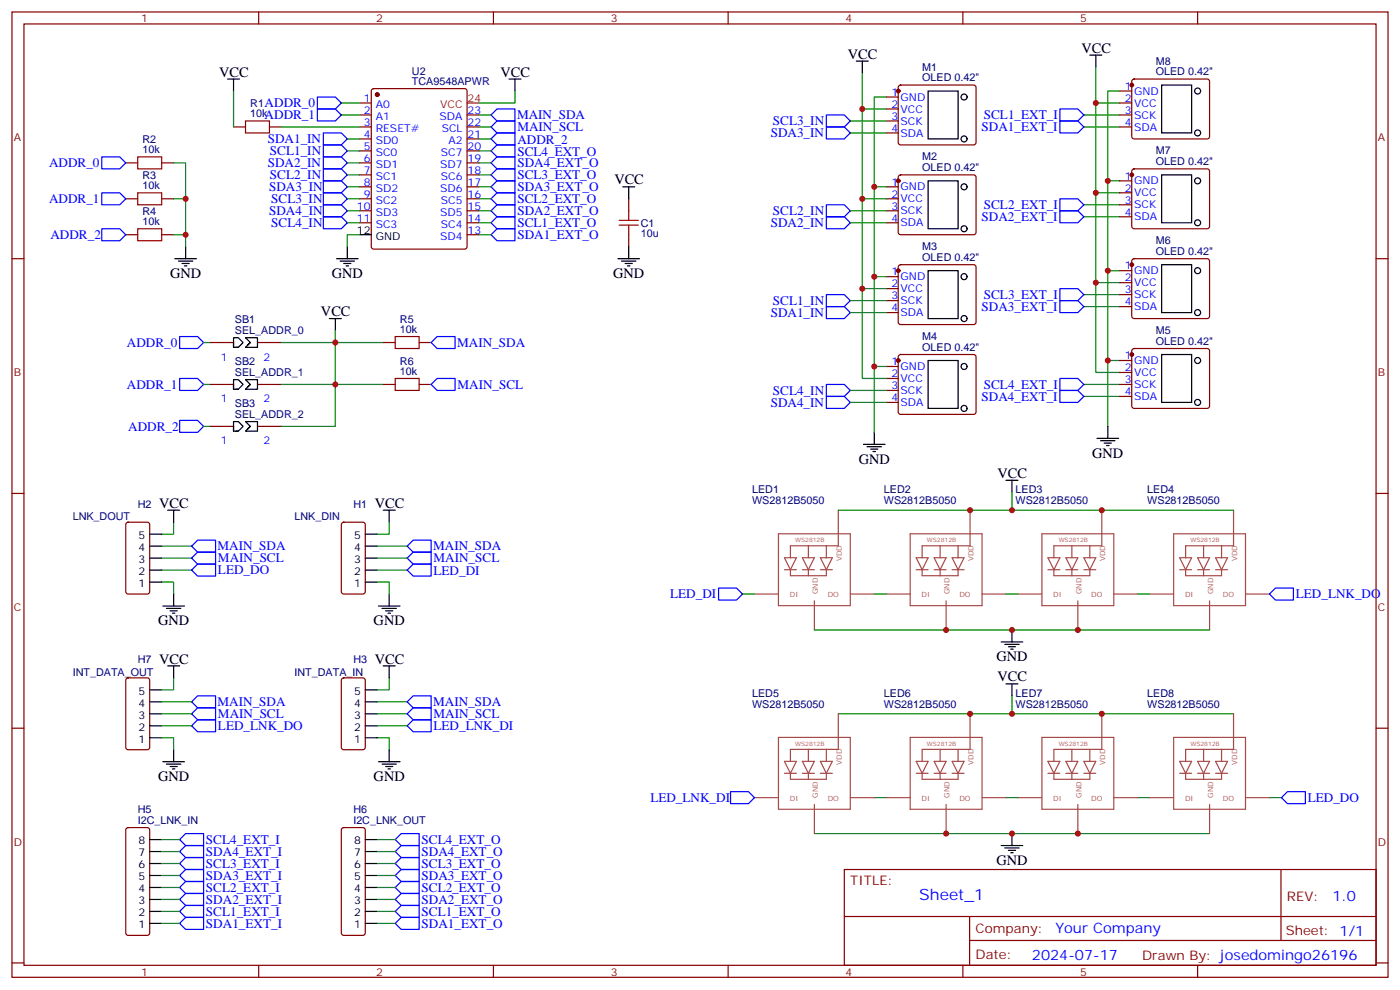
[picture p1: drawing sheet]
<svg xmlns="http://www.w3.org/2000/svg" width="412mm" height="292mm" viewBox="0 0 412 292" stroke-linecap="round" stroke-linejoin="round" font-family="sans-serif">
<g fill="none" stroke="#870000" stroke-width=".35">
<path d="M3.5 3.5h405.4v284.4h-405.4zM7.1 7.1h398.2v277.2h-398.2zM76.2 3.5v3.6M145.3 3.5v3.6M214.5 3.5v3.6M283.6 3.5v3.6M352.8 3.5v3.6M68.8 37.4h3.5M79.4 37.4h3.5M105.8 30.3h3.6M105.8 33.9h3.6M105.8 37.4h3.6"/>
<path d="M109.6 26.3l.5-.2h26.8l.6 .4 .1 46.2-.5 .6-27 .1-.7-.5v-46.1zM137.6 33.9h3.5M137.6 37.4h3.5M261.1 28.6h3.5M261.1 32.1h3.5M261.1 35.6h3.5M261.1 39.2h3.5M264.8 25.3l.5-.3h21.5l.5 .3 .2 .5v16.2l-.2 .5-.5 .2h-21.5l-.5-.2-.2-.5v-16.2zM329.8 30.3h3.6M329.8 33.9h3.6M329.8 37.4h3.6M329.8 26.8h3.6"/>
<path d="M333.6 23.5l.5-.2h21.5l.5 .2 .2 .5v16.2l-.2 .5-.5 .2h-21.5l-.5-.2-.2-.5v-16.2zM37 58.6h3.6M37 48h3.6M47.6 58.6h3.6M47.6 48h3.6M105.8 55h3.6M105.8 58.6h3.6M105.8 40.9h3.6M105.8 44.4h3.6M105.8 48h3.6M105.8 51.5h3.6M137.6 55h3.5"/>
<path d="M137.6 58.6h3.5M137.6 40.9h3.5M137.6 44.4h3.5M137.6 48h3.5M137.6 51.5h3.5M185.2 58.6v3.5M261.1 55h3.5M261.1 58.6h3.5M264.8 51.7l.5-.2h21.5l.5 .2 .2 .5v16.2l-.2 .5-.5 .2h-21.5l-.5-.2-.2-.5v-16.2zM329.8 53.3h3.6M329.8 56.8h3.6M333.6 49.9l.5-.2h21.5l.5 .2 .2 .5v16.3l-.2 .5-.5 .2h-21.5l-.5-.3-.2-.4v-16.3z"/>
<path d="M3.5 76.2h3.6M37 69.1h3.6M47.6 69.1h3.6M105.8 62.1h3.6M105.8 65.6h3.6M137.6 62.1h3.5M137.6 65.6h3.5M137.6 69.1h3.5M185.2 69.1v3.6M261.1 62.1h3.5M261.1 65.6h3.5M264.8 78.2l.5-.2h21.5l.5 .2 .2 .5v16.2l-.2 .5-.5 .2h-21.5l-.5-.2-.2-.5v-16.2z"/>
<path d="M329.8 79.7h3.6M329.8 60.3h3.6M329.8 63.9h3.6M333.6 76.4l.5-.2h21.5l.5 .2 .2 .5v16.2l-.2 .5-.5 .2h-21.5l-.5-.2-.2-.5v-16.2zM405.3 76.2h3.6M261.1 81.5h3.5M261.1 85h3.5M261.1 88.5h3.5M261.1 92.1h3.5M329.8 83.3h3.6M329.8 86.8h3.6M329.8 90.3h3.6"/>
<path d="M61.7 100.9h7.1M61.7 113.2h7.1M75.8 100.9h7.1M75.8 113.2h7.1M112.9 100.9h3.5M112.9 113.2h3.5M123.5 100.9h3.5M123.5 113.2h3.5M261.1 107.9h3.5M261.1 111.5h3.5M261.1 115h3.5M261.1 118.5h3.5"/>
<path d="M264.8 104.6l.5-.2h21.5l.5 .2 .2 .5v16.3l-.2 .5-.5 .2h-21.5l-.5-.3-.2-.4v-16.3zM329.8 113.2h3.6M329.8 106.2h3.6M329.8 109.7h3.6M329.8 116.8h3.6M333.6 102.9l.5-.2h21.5l.5 .2 .2 .5v16.2l-.2 .5-.5 .2h-21.5l-.5-.2-.2-.5v-16.2zM61.7 125.6h7.1M75.8 125.6h7.1M3.5 145.3h3.6M37.3 154l.4-.2h5.7l.6 .4 .1 20.1-.5 .6-5.9 .1-.6-.5-.1-20zM100.8 154l.4-.2h5.7l.6 .4 .1 20.1-.5 .6-5.9 .1-.6-.5-.1-20zM405.3 145.3h3.6"/>
<path d="M37.3 199.9l.4-.2h5.7l.6 .4 .1 20-.5 .7h-5.9l-.6-.4-.1-20zM100.8 199.9l.4-.2h5.7l.6 .4 .1 20-.5 .7h-5.9l-.6-.4-.1-20zM3.5 214.5h3.6M405.3 214.5h3.6M37.3 244l.4-.2h5.7l.5 .2 .2 .5v30.3l-.2 .5-.5 .2h-5.7l-.5-.2-.2-.5v-30.3zM100.8 244l.4-.2h5.7l.5 .2 .2 .5v30.3l-.2 .5-.5 .2h-5.7l-.5-.2-.2-.5v-30.3zM248.7 256.1h156.6v28.2h-156.6zM377.3 256.1v20.9M248.7 270h156.5M285.6 277h119.6M285.6 270v14.1M3.5 283.6h3.6"/>
<path d="M76.2 284.3v3.6M145.3 284.3v3.6M214.5 284.3v3.6M283.6 284.3v3.6M352.8 284.3v3.6M405.3 283.6h3.6"/>
</g>
<g fill="#870000" stroke="#870000" stroke-width=".35">
<circle cx="264.6" cy="26.8" r=".53"/>
<circle cx="264.6" cy="53.3" r=".53"/>
<circle cx="264.6" cy="79.7" r=".53"/>
<circle cx="264.6" cy="106.2" r=".53"/>
<circle cx="111.1" cy="27.9" r=".53"/>
<circle cx="333.4" cy="104.4" r=".53"/>
<circle cx="333.4" cy="78" r=".53"/>
<circle cx="333.4" cy="51.5" r=".53"/>
<circle cx="333.4" cy="25" r=".53"/>
</g>
<g fill="none" stroke="#000" stroke-width=".35">
<path d="M252.2 18h3.6M254 18v3.5M321 16.2h3.6M322.8 16.2v3.6M67 23.3h3.6M68.8 23.3v3.5M149.9 23.3h3.6M151.7 23.3v3.5M273.4 26.8h8.8v14.1h-8.8zM342.2 25h8.8v14.2h-8.8zM183.4 55h3.6M185.2 55v3.6"/>
<path d="M273.4 53.3h8.8v14.1h-8.8zM342.2 51.5h8.8v14.1h-8.8zM51.5 76.2h6.4M52.6 76.9h4.2M53.6 77.6h2.1M54.3 78.3h.7M54.7 72.7v3.5M99.1 76.2h6.4M100.2 76.9h4.2M101.2 77.6h2.2M102 78.3h.7M102.3 72.7v3.5"/>
<path d="M105.8 69.1h3.6M182 76.2h6.4M183.1 76.9h4.2M184.1 77.6h2.2M184.9 78.3h.7M185.2 72.7v3.5M273.4 79.7h8.8v14.1h-8.8zM342.2 78h8.8v14.1h-8.8zM97 93.8h3.5M98.8 93.8v3.6M68.8 102.3v-2.8h1.4l1.4 1.4-1.4 1.4h-.7M68.8 100.9v1.4h1.4"/>
<path d="M68.8 114.7v-2.9h1.4l1.4 1.4-1.4 1.5h-.7M68.8 113.2v1.5h1.4M73.7 100.9l-1.4 1.4h3.5v-2.8h-3.5l1.4 1.4-.7 .7M73.7 113.2l-1.4 1.5h3.5v-2.9h-3.5l1.4 1.4-.7 .7M273.4 106.2h8.8v14.1h-8.8zM342.2 104.4h8.8v14.1h-8.8zM68.8 127v-2.8h1.4l1.4 1.4-1.4 1.4h-.7M68.8 125.6v1.4h1.4M73.7 125.6l-1.4 1.4h3.5v-2.8h-3.5l1.4 1.4-.7 .7M254.4 130.9h6.3M255.4 131.6h4.2M256.5 132.3h2.1"/>
<path d="M257.2 133h.7M257.5 127.4v3.5M323.1 129.1h6.4M324.2 129.8h4.2M325.3 130.5h2.1M326 131.2h.7M326.3 125.6v3.5M44.1 157.3h3.5M49.4 150.3h3.5M51.2 150.3v3.5M107.6 157.3h3.5M112.9 150.3h3.5"/>
<path d="M114.7 150.3v3.5M296.3 141.5h3.6M298.1 141.5v3.5M44.1 171.4h3.5M44.1 167.9h3.5M44.1 164.4h3.5M44.1 160.9h3.5M48 178.5h6.3M49 179.2h4.3M50.1 179.9h2.1M51.2 175v3.5M107.6 171.4h3.5"/>
<path d="M107.6 167.9h3.5M107.6 164.4h3.5M107.6 160.9h3.5M111.5 178.5h6.3M112.5 179.2h4.3M113.6 179.9h2.1M114.7 175v3.5M49.4 196.1h3.5M50.8 180.6h.7M51.2 196.1v3.6M112.9 196.1h3.5M114.3 180.6h.7"/>
<path d="M114.7 196.1v3.6M294.9 189.1h6.4M296 189.8h4.2M297 190.5h2.2M297.7 191.2h.7M298.1 185.6v3.5M44.1 217.3h3.5M44.1 213.8h3.5M44.1 210.3h3.5M44.1 206.7h3.5M44.1 203.2h3.5M107.6 217.3h3.5"/>
<path d="M107.6 213.8h3.5M107.6 210.3h3.5M107.6 206.7h3.5M107.6 203.2h3.5M296.3 201.4h3.6M298.1 201.4v3.6M48 224.4h6.3M49 225.1h4.3M50.1 225.8h2.1M50.8 226.5h.7M51.2 220.8v3.6M111.5 224.4h6.3"/>
<path d="M112.5 225.1h4.3M113.6 225.8h2.1M114.3 226.5h.7M114.7 220.8v3.6M44.1 257.9h3.5M44.1 254.4h3.5M44.1 250.8h3.5M44.1 247.3h3.5M107.6 257.9h3.5M107.6 254.4h3.5M107.6 250.8h3.5M107.6 247.3h3.5"/>
<path d="M294.9 249.1h6.4M296 249.8h4.2M297 250.5h2.2M297.7 251.2h.7M298.1 245.5v3.6M44.1 272h3.5M44.1 268.5h3.5M44.1 264.9h3.5M44.1 261.4h3.5M107.6 272h3.5M107.6 268.5h3.5M107.6 264.9h3.5"/>
<path d="M107.6 261.4h3.5"/>
<circle cx="284" cy="28.6" r=".88"/>
<circle cx="352.8" cy="39.2" r=".88"/>
<circle cx="352.8" cy="26.8" r=".88"/>
<circle cx="284" cy="40.9" r=".88"/>
<circle cx="284" cy="55" r=".88"/>
<circle cx="352.8" cy="53.3" r=".88"/>
<circle cx="284" cy="67.4" r=".88"/>
<circle cx="352.8" cy="79.7" r=".88"/>
<circle cx="352.8" cy="65.6" r=".88"/>
<circle cx="284" cy="93.8" r=".88"/>
<circle cx="284" cy="81.5" r=".88"/>
<circle cx="352.8" cy="92.1" r=".88"/>
<circle cx="284" cy="107.9" r=".88"/>
<circle cx="352.8" cy="118.5" r=".88"/>
<circle cx="352.8" cy="106.2" r=".88"/>
<circle cx="284" cy="120.3" r=".88"/>
</g>
<g fill="none" stroke="#a64a4a" stroke-width=".35">
<path d="M229.3 157.2h21.2v21.2h-21.2zM246.9 150.3v10.5h-14.1v3.5M268.1 157.2h21.2v21.2h-21.2zM285.8 150.3v10.5h-14.2v3.5M306.9 157.2h21.2v21.2h-21.2zM324.6 150.3v10.5h-14.2v3.5M345.7 157.2h21.2v21.2h-21.2zM363.4 150.3v10.5h-14.2v3.5M222.2 175h7M231.1 164.3h3.5l-1.8 3.5zM231.1 167.8h3.5M232.8 167.8v1.8h10.6v-1.8"/>
<path d="M236.4 164.3h3.5l-1.8 3.5zM236.4 167.8h3.5M238.1 160.8v3.5M238.1 167.8v1.8M239.9 177v1.4M239.9 178.6v7M241.7 164.3h3.5l-1.8 3.5zM241.7 167.8h3.5M243.4 160.8v3.5M250.6 175h6.9M261.1 175h6.9M269.9 164.3h3.5l-1.8 3.5z"/>
<path d="M269.9 167.8h3.5M271.6 167.8v1.8h10.6v-1.8M275.2 164.3h3.5l-1.8 3.5zM275.2 167.8h3.5M276.9 160.8v3.5M276.9 167.8v1.8M278.7 177v1.4M278.7 178.6v7M280.5 164.3h3.5l-1.8 3.5zM280.5 167.8h3.5M282.2 160.8v3.5M289.4 175h6.9"/>
<path d="M299.9 175h6.9M308.7 164.3h3.5l-1.8 3.5zM308.7 167.8h3.5M310.4 167.8v1.8h10.6v-1.8M314 164.3h3.5l-1.8 3.5zM314 167.8h3.5M315.7 160.8v3.5M315.7 167.8v1.8M317.5 177v1.4M317.5 178.6v7M319.3 164.3h3.5l-1.8 3.5zM319.3 167.8h3.5"/>
<path d="M321 160.8v3.5M328.2 175h6.9M338.7 175h6.9M347.5 164.3h3.5l-1.8 3.5zM347.5 167.8h3.5M349.2 167.8v1.8h10.6v-1.8M352.8 164.3h3.5l-1.8 3.5zM352.8 167.8h3.5M354.5 160.8v3.5M354.5 167.8v1.8M356.3 177v1.4M356.3 178.6v7"/>
<path d="M358.1 164.3h3.5l-1.8 3.5zM358.1 167.8h3.5M359.8 160.8v3.5M367 175h6.9M229.3 217.2h21.2v21.2h-21.2zM246.9 210.3v10.4h-14.1v3.6M268.1 217.2h21.2v21.2h-21.2zM285.8 210.3v10.4h-14.2v3.6M306.9 217.2h21.2v21.2h-21.2zM324.6 210.3v10.4h-14.2v3.6M345.7 217.2h21.2v21.2h-21.2zM363.4 210.3v10.4h-14.2v3.6"/>
<path d="M222.2 234.9h7M231.1 224.3h3.5l-1.8 3.5zM231.1 227.8h3.5M232.8 227.8v1.7h10.6v-1.7M236.4 224.3h3.5l-1.8 3.5zM236.4 227.8h3.5M238.1 220.7v3.6M238.1 227.8v1.7M239.9 237v1.4M239.9 238.6v6.9M241.7 224.3h3.5l-1.8 3.5zM241.7 227.8h3.5"/>
<path d="M243.4 220.7v3.6M250.6 234.9h6.9M261.1 234.9h6.9M269.9 224.3h3.5l-1.8 3.5zM269.9 227.8h3.5M271.6 227.8v1.7h10.6v-1.7M275.2 224.3h3.5l-1.8 3.5zM275.2 227.8h3.5M276.9 220.7v3.6M276.9 227.8v1.7M278.7 237v1.4M278.7 238.6v6.9"/>
<path d="M280.5 224.3h3.5l-1.8 3.5zM280.5 227.8h3.5M282.2 220.7v3.6M289.4 234.9h6.9M299.9 234.9h6.9M308.7 224.3h3.5l-1.8 3.5zM308.7 227.8h3.5M310.4 227.8v1.7h10.6v-1.7M314 224.3h3.5l-1.8 3.5zM314 227.8h3.5M315.7 220.7v3.6M315.7 227.8v1.7"/>
<path d="M317.5 237v1.4M317.5 238.6v6.9M319.3 224.3h3.5l-1.8 3.5zM319.3 227.8h3.5M321 220.7v3.6M328.2 234.9h6.9M338.7 234.9h6.9M347.5 224.3h3.5l-1.8 3.5zM347.5 227.8h3.5M349.2 227.8v1.7h10.6v-1.7M352.8 224.3h3.5l-1.8 3.5zM352.8 227.8h3.5"/>
<path d="M354.5 220.7v3.6M354.5 227.8v1.7M356.3 237v1.4M356.3 238.6v6.9M358.1 224.3h3.5l-1.8 3.5zM358.1 227.8h3.5M359.8 220.7v3.6M367 234.9h6.9"/>
</g>
<g fill="none" stroke="#008700" stroke-width=".35">
<path d="M322.8 19.8v89.9h7M68.8 26.8v10.6M82.9 37.4h22.9M100.5 33.9h5.3M100.5 30.3h5.3M141.1 37.4h3.5M141.1 33.9h3.5M151.7 26.8v3.5h-10.6M250.5 35.6h10.6M250.5 39.2h10.6M254 21.5v90h7.1M254 32.1h7.1"/>
<path d="M261.1 28.6h-3.6v98.8M319.3 37.4h10.5M319.3 33.9h10.5M322.8 30.3h7M329.8 26.8h-3.5v98.8M51.2 48h3.5v24.7M51.2 58.6h3.5M102.3 55h3.5M102.3 58.6h3.5M102.3 40.9h3.5M102.3 44.4h3.5M102.3 48h3.5"/>
<path d="M102.3 51.5h3.5M141.1 55h3.5M141.1 58.6h3.5M141.1 40.9h3.5M141.1 44.4h3.5M141.1 48h3.5M141.1 51.5h3.5M254 58.6h7.1M257.5 55h3.6M322.8 56.8h7M326.3 53.3h3.5M51.2 69.1h3.5"/>
<path d="M102.3 62.1h3.5M102.3 65.6h3.5M105.8 69.1h-3.5v3.6M141.1 62.1h3.5M141.1 65.6h3.5M141.1 69.1h3.5M250.5 62.1h10.6M250.5 65.6h10.6M319.3 63.9h10.5M319.3 60.3h10.5M326.3 79.7h3.5M98.8 97.4v28.2h-15.9"/>
<path d="M250.5 92.1h10.6M250.5 88.5h10.6M254 85h7.1M257.5 81.5h3.6M319.3 90.3h10.5M319.3 86.8h10.5M322.8 83.3h7M60 113.2h1.7M60 100.9h1.7M82.9 113.2h30M82.9 100.9h30M250.5 115h10.6"/>
<path d="M250.5 118.5h10.6M257.5 107.9h3.6M319.3 113.2h10.5M319.3 116.8h10.5M326.3 106.2h3.5M60 125.6h1.7M51.2 153.8v3.5h-3.6M114.7 153.8v3.5h-3.6M246.9 150.3h116.5M298.1 145v5.3M47.6 171.4h3.6v3.6M47.6 167.9h8.8"/>
<path d="M47.6 160.9h8.8M47.6 164.4h8.8M111.1 171.4h3.6v3.6M111.1 167.9h8.8M111.1 160.9h8.8M111.1 164.4h8.8M218.7 175h3.5M257.5 175h3.6M296.3 175h3.6M335.1 175h3.6M51.2 199.7v3.5h-3.6M114.7 199.7v3.5h-3.6"/>
<path d="M239.9 185.6h116.4M47.6 217.3h3.6v3.5M47.6 206.7h8.8M47.6 210.3h8.8M47.6 213.8h8.8M111.1 217.3h3.6v3.5M111.1 206.7h8.8M111.1 210.3h8.8M111.1 213.8h8.8M246.9 210.3h116.5M298.1 205v5.3M257.5 234.9h3.6"/>
<path d="M296.3 234.9h3.6M335.1 234.9h3.6M373.9 234.9h3.6M47.6 247.3h5.3M47.6 250.8h5.3M47.6 254.4h5.3M47.6 257.9h5.3M111.1 247.3h5.3M111.1 250.8h5.3M111.1 254.4h5.3M111.1 257.9h5.3M239.9 245.5h116.4"/>
<path d="M47.6 261.4h5.3M47.6 264.9h5.3M47.6 272h5.3M47.6 268.5h5.3M111.1 261.4h5.3M111.1 264.9h5.3M111.1 272h5.3M111.1 268.5h5.3"/>
</g>
<g fill="none" stroke="#00f" stroke-width=".35">
<path d="M93.5 28.6h5.3l1.7 1.7-1.7 1.8h-5.3zM93.5 32.1h5.3l1.7 1.8-1.7 1.7h-5.3zM95.2 39.2h5.3l1.8 1.7-1.8 1.8h-5.3zM144.6 37.4l1.8-1.8h5.3v3.6h-5.3zM146.4 32.1h5.3v3.5h-5.3l-1.8-1.7zM243.4 37.4h5.3l1.8 1.8-1.8 1.7h-5.3zM243.4 33.9h5.3l1.8 1.7-1.8 1.8h-5.3zM312.2 35.6h5.3l1.8 1.8-1.8 1.8h-5.3zM312.2 32.1h5.3l1.8 1.8-1.8 1.7h-5.3zM30 46.2h5.3l1.7 1.8-1.7 1.7h-5.3zM30 56.8h5.3l1.7 1.8-1.7 1.7h-5.3zM95.2 42.7h5.3l1.8 1.7-1.8 1.8h-5.3z"/>
<path d="M95.2 46.2h5.3l1.8 1.8-1.8 1.7h-5.3zM95.2 49.7h5.3l1.8 1.8-1.8 1.8h-5.3zM95.2 53.3h5.3l1.8 1.7-1.8 1.8h-5.3zM95.2 56.8h5.3l1.8 1.8-1.8 1.7h-5.3zM144.6 40.9l1.8-1.7h5.3v3.5h-5.3zM144.6 44.4l1.8-1.7h5.3v3.5h-5.3zM144.6 48l1.8-1.8h5.3v3.5h-5.3zM144.6 55l1.8-1.7h5.3v3.5h-5.3zM144.6 58.6l1.8-1.8h5.3v3.5h-5.3zM146.4 49.7h5.3v3.6h-5.3l-1.8-1.8zM312.2 58.6h5.3l1.8 1.7-1.8 1.8h-5.3zM30 67.4h5.3l1.7 1.7-1.7 1.8h-5.3z"/>
<path d="M95.2 60.3h5.3l1.8 1.8-1.8 1.8h-5.3zM95.2 63.9h5.3l1.8 1.7-1.8 1.8h-5.3zM144.6 62.1l1.8-1.8h5.3v3.6h-5.3zM144.6 65.6l1.8-1.7h5.3v3.5h-5.3zM146.4 67.4h5.3v3.5h-5.3l-1.8-1.8zM243.4 63.9h5.3l1.8 1.7-1.8 1.8h-5.3zM243.4 60.3h5.3l1.8 1.8-1.8 1.8h-5.3zM312.2 62.1h5.3l1.8 1.8-1.8 1.7h-5.3zM52.9 99.1h5.3l1.8 1.8-1.8 1.8h-5.3zM243.4 86.8h5.3l1.8 1.7-1.8 1.8h-5.3zM243.4 90.3h5.3l1.8 1.8-1.8 1.7h-5.3zM312.2 85h5.3l1.8 1.8-1.8 1.7h-5.3z"/>
<path d="M312.2 88.5h5.3l1.8 1.8-1.8 1.8h-5.3zM52.9 111.5h5.3l1.8 1.7-1.8 1.8h-5.3zM127 100.9l1.8-1.8h5.3v3.6h-5.3zM127 113.2l1.8-1.7h5.3v3.5h-5.3zM243.4 116.8h5.3l1.8 1.7-1.8 1.8h-5.3zM243.4 113.2h5.3l1.8 1.8-1.8 1.8h-5.3zM312.2 111.5h5.3l1.8 1.7-1.8 1.8h-5.3zM312.2 115h5.3l1.8 1.8-1.8 1.7h-5.3zM52.9 123.8h5.3l1.8 1.8-1.8 1.8h-5.3zM56.4 160.9l1.8-1.8h5.3v3.5h-5.3zM56.4 164.4l1.8-1.8h5.3v3.6h-5.3zM56.4 167.9l1.8-1.7h5.3v3.5h-5.3z"/>
<path d="M119.9 164.4l1.8-1.8h5.3v3.6h-5.3zM119.9 160.9l1.8-1.8h5.3v3.5h-5.3zM119.9 167.9l1.8-1.7h5.3v3.5h-5.3zM211.7 173.2h5.3l1.7 1.8-1.7 1.7h-5.3zM373.9 175l1.8-1.8h5.3v3.5h-5.3zM56.4 206.7l1.8-1.7h5.3v3.5h-5.3zM58.2 212h5.3v3.5h-5.3l-1.8-1.7zM58.2 208.5h5.3v3.5h-5.3l-1.8-1.7zM119.9 213.8l1.8-1.8h5.3v3.5h-5.3zM119.9 206.7l1.8-1.7h5.3v3.5h-5.3zM121.7 208.5h5.3v3.5h-5.3l-1.8-1.7zM215.2 233.2h5.3l1.7 1.7-1.7 1.8h-5.3z"/>
<path d="M377.5 234.9l1.7-1.7h5.3v3.5h-5.3zM52.9 254.4l1.8-1.8h5.3v3.5h-5.3zM52.9 250.8l1.8-1.7h5.3v3.5h-5.3zM54.7 259.6h5.3v3.6h-5.3l-1.8-1.8zM54.7 256.1h5.3v3.5h-5.3l-1.8-1.7zM54.7 245.5h5.3v3.6h-5.3l-1.8-1.8zM116.4 250.8l1.8-1.7h5.3v3.5h-5.3zM116.4 254.4l1.8-1.8h5.3v3.5h-5.3zM116.4 257.9l1.8-1.8h5.3v3.5h-5.3zM118.2 245.5h5.3v3.6h-5.3l-1.8-1.8zM118.2 259.6h5.3v3.6h-5.3l-1.8-1.8zM54.7 266.7h5.3v3.5h-5.3l-1.8-1.7z"/>
<path d="M54.7 270.2h5.3v3.6h-5.3l-1.8-1.8zM54.7 263.2h5.3v3.5h-5.3l-1.8-1.8zM116.4 264.9l1.8-1.7h5.3v3.5h-5.3zM116.4 272l1.8-1.8h5.3v3.6h-5.3zM118.2 266.7h5.3v3.5h-5.3l-1.8-1.7z"/>
</g>
<path d="M137.6 30.3h3.5" fill="none" stroke="#f00" stroke-width=".35"/>
<path d="M72.3 35.6h7.1v3.6h-7.1zM40.6 46.2h7v3.5h-7zM40.6 56.8h7v3.5h-7zM40.6 67.4h7v3.5h-7zM182.4 66.3h5.6M182.4 64.9h5.6M185.2 62.1v2.8M185.2 66.3v2.8M116.4 99.1h7.1v3.6h-7.1zM116.4 111.5h7.1v3.5h-7.1z" fill="none" stroke="#a10000" stroke-width=".35"/>
<g fill="#c00">
<circle cx="257.5" cy="107.9" r=".88"/>
<circle cx="257.5" cy="81.5" r=".88"/>
<circle cx="257.5" cy="55" r=".88"/>
<circle cx="254" cy="32.1" r=".88"/>
<circle cx="254" cy="58.6" r=".88"/>
<circle cx="254" cy="85" r=".88"/>
<circle cx="54.7" cy="69.1" r=".88"/>
<circle cx="54.7" cy="58.6" r=".88"/>
<circle cx="98.8" cy="100.9" r=".88"/>
<circle cx="98.8" cy="113.2" r=".88"/>
<circle cx="322.8" cy="83.3" r=".88"/>
<circle cx="322.8" cy="56.8" r=".88"/>
<circle cx="322.8" cy="30.3" r=".88"/>
<circle cx="326.3" cy="53.3" r=".88"/>
<circle cx="326.3" cy="79.7" r=".88"/>
<circle cx="326.3" cy="106.2" r=".88"/>
<circle cx="278.7" cy="185.6" r=".88"/>
<circle cx="317.5" cy="185.6" r=".88"/>
<circle cx="298.1" cy="185.6" r=".88"/>
<circle cx="285.8" cy="150.3" r=".88"/>
<circle cx="324.6" cy="150.3" r=".88"/>
<circle cx="298.1" cy="150.3" r=".88"/>
<circle cx="298.1" cy="210.3" r=".88"/>
<circle cx="324.6" cy="210.3" r=".88"/>
<circle cx="285.8" cy="210.3" r=".88"/>
<circle cx="298.1" cy="245.5" r=".88"/>
<circle cx="317.5" cy="245.5" r=".88"/>
<circle cx="278.7" cy="245.5" r=".88"/>
</g>
<text font-size="4.6" fill="#00f" x="270.8" y="265.1">Sheet_1</text>
<g font-size="4.2">
<text x="249.8" y="17.3">VCC</text>
<text x="318.6" y="15.5">VCC</text>
<text x="64.6" y="22.6">VCC</text>
<text x="147.5" y="22.6">VCC</text>
<text x="181" y="54.3">VCC</text>
<text x="50.1" y="81.8">GND</text>
<text x="97.7" y="81.8">GND</text>
<text x="180.6" y="81.8">GND</text>
<text x="94.5" y="93.1">VCC</text>
<text x="252.9" y="136.5">GND</text>
<text x="321.7" y="134.8">GND</text>
<text x="293.9" y="140.8">VCC</text>
<text x="46.9" y="149.6">VCC</text>
<text x="110.4" y="149.6">VCC</text>
<text x="46.6" y="184.1">GND</text>
<text x="110.1" y="184.1">GND</text>
<text x="46.9" y="195.4">VCC</text>
<text x="110.4" y="195.4">VCC</text>
<text x="293.5" y="194.7">GND</text>
<text x="293.9" y="200.7">VCC</text>
<text x="46.6" y="230">GND</text>
<text x="110.1" y="230">GND</text>
<text x="293.5" y="254.7">GND</text>
</g>
<g font-size="4.2" fill="#00f">
<text x="392.5" y="265.4">1.0</text>
<text x="310.9" y="274.9">Your Company</text>
<text x="304" y="282.7">2024-07-17</text>
</g>
<g font-size="3.9" fill="#00f">
<text x="78" y="31.6">ADDR_0</text>
<text x="78" y="35.1">ADDR_1</text>
<text x="152.3" y="35.1">MAIN_SDA</text>
<text x="289.8" y="35.1">SCL1_EXT_I</text>
<text x="152.4" y="38.6">MAIN_SCL</text>
<text x="227" y="40.4">SDA3_IN</text>
<text x="227.7" y="36.9">SCL3_IN</text>
<text x="289.2" y="38.7">SDA1_EXT_I</text>
<text x="78.9" y="42.2">SDA1_IN</text>
<text x="79.5" y="45.7">SCL1_IN</text>
<text x="152.4" y="42.3">ADDR_2</text>
<text x="152.4" y="45.8">SCL4_EXT_O</text>
<text x="14.5" y="49.2">ADDR_0</text>
<text x="78.9" y="49.2">SDA2_IN</text>
<text x="79.5" y="52.8">SCL2_IN</text>
<text x="152.4" y="49.3">SDA4_EXT_O</text>
<text x="152.4" y="52.9">SCL3_EXT_O</text>
<text x="14.5" y="59.8">ADDR_1</text>
<text x="79.3" y="56.3">SDA3_IN</text>
<text x="79.9" y="59.8">SCL3_IN</text>
<text x="152.4" y="56.4">SDA3_EXT_O</text>
<text x="152.4" y="59.9">SCL2_EXT_O</text>
<text x="79.3" y="63.4">SDA4_IN</text>
<text x="152.4" y="63.4">SDA2_EXT_O</text>
<text x="227.7" y="63.4">SCL2_IN</text>
<text x="289.2" y="65.1">SDA2_EXT_I</text>
<text x="289.8" y="61.6">SCL2_EXT_I</text>
<text x="14.9" y="70.4">ADDR_2</text>
<text x="79.9" y="66.9">SCL4_IN</text>
<text x="152.4" y="67">SCL1_EXT_O</text>
<text x="152.4" y="70.5">SDA1_EXT_O</text>
<text x="227" y="66.9">SDA2_IN</text>
<text x="227.7" y="89.8">SCL1_IN</text>
<text x="289.8" y="88.1">SCL3_EXT_I</text>
<text x="227" y="93.3">SDA1_IN</text>
<text x="289.2" y="91.6">SDA3_EXT_I</text>
<text x="37.4" y="102.1">ADDR_0</text>
<text x="134.7" y="102.1">MAIN_SDA</text>
<text x="37.4" y="114.5">ADDR_1</text>
<text x="134.8" y="114.5">MAIN_SCL</text>
<text x="227" y="119.8">SDA4_IN</text>
<text x="227.7" y="116.3">SCL4_IN</text>
<text x="289.2" y="118">SDA4_EXT_I</text>
<text x="289.8" y="114.5">SCL4_EXT_I</text>
<text x="37.8" y="126.8">ADDR_2</text>
<text x="64.1" y="162.1">MAIN_SDA</text>
<text x="64.2" y="165.6">MAIN_SCL</text>
<text x="127.6" y="162.1">MAIN_SDA</text>
<text x="127.7" y="165.6">MAIN_SCL</text>
<text x="64.2" y="169.1">LED_DO</text>
<text x="127.7" y="169.3">LED_DI</text>
<text x="197.4" y="176.2">LED_DI</text>
<text x="381.7" y="176.2">LED_LNK_DO</text>
<text x="64.1" y="207.9">MAIN_SDA</text>
<text x="127.6" y="207.9">MAIN_SDA</text>
<text x="64.2" y="215">LED_LNK_DO</text>
<text x="64.2" y="211.5">MAIN_SCL</text>
<text x="127.7" y="215">LED_LNK_DI</text>
<text x="127.7" y="211.5">MAIN_SCL</text>
<text x="191.6" y="236.2">LED_LNK_DI</text>
<text x="385.2" y="236.3">LED_DO</text>
<text x="60.7" y="248.7">SCL4_EXT_I</text>
<text x="124.2" y="248.7">SCL4_EXT_O</text>
<text x="60.7" y="255.7">SCL3_EXT_I</text>
<text x="60.7" y="252.2">SDA4_EXT_I</text>
<text x="124.2" y="252.2">SDA4_EXT_O</text>
<text x="124.2" y="255.7">SCL3_EXT_O</text>
<text x="60.7" y="262.8">SCL2_EXT_I</text>
<text x="60.7" y="259.2">SDA3_EXT_I</text>
<text x="124.2" y="259.2">SDA3_EXT_O</text>
<text x="124.2" y="262.8">SCL2_EXT_O</text>
<text x="60.7" y="269.8">SCL1_EXT_I</text>
<text x="60.7" y="266.3">SDA2_EXT_I</text>
<text x="124.2" y="266.3">SDA2_EXT_O</text>
<text x="124.2" y="269.8">SCL1_EXT_O</text>
<text x="60.7" y="273.3">SDA1_EXT_I</text>
<text x="124.2" y="273.3">SDA1_EXT_O</text>
</g>
<g font-size="3.9" fill="#800">
<text x="250.5" y="260.7">TITLE:</text>
<text x="379.1" y="265.4">REV:</text>
<text x="287.4" y="274.9">Company:</text>
<text x="378.7" y="275.5">Sheet: 1/1</text>
<text x="287.4" y="282.6">Date:</text>
<text x="336.4" y="282.7">Drawn By: josedomingo26196</text>
</g>
<g font-size="3.2" fill="#800">
<text x="41.6" y="6.5">1</text>
<text x="110.8" y="6.5">2</text>
<text x="179.9" y="6.5">3</text>
<text x="249.1" y="6.5">4</text>
<text x="318.2" y="6.5">5</text>
<text x="4.1" y="41.6">A</text>
<text x="405.9" y="41.6">A</text>
<text x="4.1" y="110.8">B</text>
<text x="405.9" y="110.8">B</text>
<text x="4.1" y="179.9">C</text>
<text x="405.9" y="179.9">C</text>
<text x="4.1" y="249.1">D</text>
<text x="405.9" y="249.1">D</text>
<text x="41.6" y="287.3">1</text>
<text x="110.8" y="287.3">2</text>
<text x="179.9" y="287.3">3</text>
<text x="249.1" y="287.3">4</text>
<text x="318.2" y="287.3">5</text>
</g>
<g font-size="3.2" fill="#000080">
<text x="121.3" y="22.1">U2</text>
<text x="271.6" y="24">OLED 0.42&quot;</text>
<text x="271.6" y="20.8">M1</text>
<text x="340.4" y="22.2">OLED 0.42&quot;</text>
<text x="340.4" y="19">M8</text>
<text x="121.3" y="25">TCA9548APWR</text>
<text x="73.7" y="34.6">10k</text>
<text x="73.7" y="31.6">R1</text>
<text x="42" y="45.2">10k</text>
<text x="42" y="42.2">R2</text>
<text x="271.6" y="47.3">M2</text>
<text x="340.4" y="45.5">M7</text>
<text x="42" y="52.8">R3</text>
<text x="271.6" y="50.4">OLED 0.42&quot;</text>
<text x="340.4" y="48.7">OLED 0.42&quot;</text>
<text x="42" y="55.7">10k</text>
<text x="42" y="63.4">R4</text>
<text x="42" y="66.3">10k</text>
<text x="188.7" y="69.9">10u</text>
<text x="188.7" y="66.8">C1</text>
<text x="340.4" y="71.9">M6</text>
<text x="271.6" y="76.9">OLED 0.42&quot;</text>
<text x="271.6" y="73.7">M3</text>
<text x="340.4" y="75.1">OLED 0.42&quot;</text>
<text x="69.2" y="95.2">SB1</text>
<text x="117.8" y="95.1">R5</text>
<text x="69.2" y="98.4">SEL_ADDR_0</text>
<text x="117.8" y="98.1">10k</text>
<text x="271.6" y="100.2">M4</text>
<text x="340.4" y="101.6">OLED 0.42&quot;</text>
<text x="340.4" y="98.4">M5</text>
<text x="69.2" y="107.6">SB2</text>
<text x="117.8" y="107.5">R6</text>
<text x="271.6" y="103.4">OLED 0.42&quot;</text>
<text x="69.2" y="110.8">SEL_ADDR_1</text>
<text x="117.8" y="110.4">10k</text>
<text x="69.2" y="119.9">SB3</text>
<text x="69.2" y="123.1">SEL_ADDR_2</text>
<text x="40.6" y="149.5">H2</text>
<text x="104.1" y="149.5">H1</text>
<text x="221.5" y="148.5">WS2812B5050</text>
<text x="221.5" y="145.3">LED1</text>
<text x="260.3" y="148.5">WS2812B5050</text>
<text x="260.3" y="145.3">LED2</text>
<text x="299.2" y="148.5">WS2812B5050</text>
<text x="299.2" y="145.3">LED3</text>
<text x="338" y="148.5">WS2812B5050</text>
<text x="338" y="145.3">LED4</text>
<text x="21.4" y="153.2">LNK_DOUT</text>
<text x="86.7" y="153.2">LNK_DIN</text>
<text x="40.6" y="195.4">H7</text>
<text x="104.1" y="195.4">H3</text>
<text x="21.4" y="199.1">INT_DATA_OUT</text>
<text x="86.7" y="199.1">INT_DATA_IN</text>
<text x="221.5" y="208.5">WS2812B5050</text>
<text x="221.5" y="205.3">LED5</text>
<text x="260.3" y="208.5">WS2812B5050</text>
<text x="260.3" y="205.3">LED6</text>
<text x="299.2" y="208.5">WS2812B5050</text>
<text x="299.2" y="205.3">LED7</text>
<text x="338" y="208.5">WS2812B5050</text>
<text x="338" y="205.3">LED8</text>
<text x="40.6" y="239.5">H5</text>
<text x="104.1" y="239.5">H6</text>
<text x="40.6" y="242.7">I2C_LNK_IN</text>
<text x="104.1" y="242.7">I2C_LNK_OUT</text>
</g>
<g font-size="3.2" fill="#00f">
<text x="107.2" y="30">1</text>
<text x="262.6" y="28.2">1</text>
<text x="265.3" y="29.6">GND</text>
<text x="331.4" y="26.5">1</text>
<text x="331.4" y="30">2</text>
<text x="334.1" y="27.9">GND</text>
<text x="107.2" y="33.5">2</text>
<text x="110.7" y="31.8">A0</text>
<text x="110.7" y="35.3">A1</text>
<text x="129.5" y="35.3">SDA</text>
<text x="137.8" y="33.5">23</text>
<text x="262.6" y="31.8">2</text>
<text x="262.6" y="35.3">3</text>
<text x="265.3" y="33.2">VCC</text>
<text x="331.4" y="33.5">3</text>
<text x="334.1" y="31.4">VCC</text>
<text x="334.1" y="34.9">SCK</text>
<text x="107.2" y="37">3</text>
<text x="107.2" y="40.6">4</text>
<text x="110.7" y="38.8">RESET#</text>
<text x="130.1" y="38.8">SCL</text>
<text x="137.8" y="40.6">21</text>
<text x="137.8" y="37">22</text>
<text x="262.6" y="38.8">4</text>
<text x="265.3" y="36.7">SCK</text>
<text x="265.3" y="40.2">SDA</text>
<text x="331.4" y="37">4</text>
<text x="334.1" y="38.5">SDA</text>
<text x="107.2" y="44.1">5</text>
<text x="107.2" y="47.6">6</text>
<text x="110.7" y="42.3">SD0</text>
<text x="110.7" y="45.9">SC0</text>
<text x="129.9" y="45.9">SC7</text>
<text x="132.1" y="42.3">A2</text>
<text x="137.8" y="47.6">19</text>
<text x="137.8" y="44.1">20</text>
<text x="107.2" y="51.2">7</text>
<text x="110.7" y="49.4">SD1</text>
<text x="110.7" y="52.9">SC1</text>
<text x="129.6" y="49.4">SD7</text>
<text x="129.9" y="52.9">SC6</text>
<text x="137.8" y="51.2">18</text>
<text x="331.4" y="52.9">1</text>
<text x="107.2" y="54.7">8</text>
<text x="107.2" y="58.2">9</text>
<text x="110.7" y="56.4">SD2</text>
<text x="110.7" y="60">SC2</text>
<text x="129.6" y="56.4">SD6</text>
<text x="129.9" y="60">SC5</text>
<text x="137.8" y="58.2">16</text>
<text x="137.8" y="54.7">17</text>
<text x="262.6" y="54.7">1</text>
<text x="262.6" y="58.2">2</text>
<text x="265.3" y="56.1">GND</text>
<text x="265.3" y="59.6">VCC</text>
<text x="331.4" y="56.4">2</text>
<text x="331.4" y="60">3</text>
<text x="334.1" y="54.3">GND</text>
<text x="334.1" y="57.9">VCC</text>
<text x="105.2" y="61.7">10</text>
<text x="105.2" y="65.3">11</text>
<text x="110.7" y="63.5">SD3</text>
<text x="129.6" y="63.5">SD5</text>
<text x="137.8" y="65.3">14</text>
<text x="137.8" y="61.7">15</text>
<text x="262.6" y="61.7">3</text>
<text x="262.6" y="65.3">4</text>
<text x="265.3" y="63.1">SCK</text>
<text x="331.4" y="63.5">4</text>
<text x="334.1" y="61.4">SCK</text>
<text x="334.1" y="64.9">SDA</text>
<text x="110.7" y="67">SC3</text>
<text x="129.6" y="70.6">SD4</text>
<text x="129.9" y="67">SC4</text>
<text x="137.8" y="68.8">13</text>
<text x="265.3" y="66.7">SDA</text>
<text x="262.6" y="81.1">1</text>
<text x="265.3" y="82.5">GND</text>
<text x="331.4" y="79.4">1</text>
<text x="331.4" y="82.9">2</text>
<text x="334.1" y="80.8">GND</text>
<text x="262.6" y="84.7">2</text>
<text x="262.6" y="88.2">3</text>
<text x="265.3" y="86.1">VCC</text>
<text x="265.3" y="89.6">SCK</text>
<text x="331.4" y="86.4">3</text>
<text x="331.4" y="90">4</text>
<text x="334.1" y="84.3">VCC</text>
<text x="334.1" y="87.8">SCK</text>
<text x="262.6" y="91.7">4</text>
<text x="265.3" y="93.1">SDA</text>
<text x="334.1" y="91.4">SDA</text>
<text x="65" y="106.2">1</text>
<text x="77.6" y="106.2">2</text>
<text x="262.6" y="107.6">1</text>
<text x="331.4" y="105.8">1</text>
<text x="334.1" y="107.2">GND</text>
<text x="262.6" y="111.1">2</text>
<text x="265.3" y="109">GND</text>
<text x="265.3" y="112.5">VCC</text>
<text x="331.4" y="109.4">2</text>
<text x="331.4" y="112.9">3</text>
<text x="334.1" y="110.8">VCC</text>
<text x="65" y="118.5">1</text>
<text x="77.6" y="118.5">2</text>
<text x="262.6" y="114.7">3</text>
<text x="262.6" y="118.2">4</text>
<text x="265.3" y="116.1">SCK</text>
<text x="265.3" y="119.6">SDA</text>
<text x="331.4" y="116.4">4</text>
<text x="334.1" y="114.3">SCK</text>
<text x="334.1" y="117.8">SDA</text>
<text x="65" y="130.9">1</text>
<text x="77.6" y="130.9">2</text>
</g>
<g font-size="3.2" fill="#f00">
<text x="137.8" y="30">24</text>
<text x="129.7" y="31.8">VCC</text>
</g>
<g font-size="3.2">
<text x="105.2" y="68.8">12</text>
<text x="110.7" y="70.6">GND</text>
<text x="40.8" y="158.7">5</text>
<text x="104.3" y="158.7">5</text>
<text x="40.8" y="165.8">3</text>
<text x="40.8" y="162.3">4</text>
<text x="104.3" y="165.8">3</text>
<text x="104.3" y="162.3">4</text>
<text x="40.8" y="172.9">1</text>
<text x="40.8" y="169.3">2</text>
<text x="104.3" y="172.9">1</text>
<text x="104.3" y="169.3">2</text>
<text x="40.8" y="208.1">4</text>
<text x="40.8" y="204.6">5</text>
<text x="104.3" y="208.1">4</text>
<text x="104.3" y="204.6">5</text>
<text x="40.8" y="215.2">2</text>
<text x="40.8" y="211.7">3</text>
<text x="104.3" y="215.2">2</text>
<text x="104.3" y="211.7">3</text>
<text x="40.8" y="218.7">1</text>
<text x="104.3" y="218.7">1</text>
<text x="40.8" y="248.7">8</text>
<text x="104.3" y="248.7">8</text>
<text x="40.8" y="255.8">6</text>
<text x="40.8" y="252.2">7</text>
<text x="104.3" y="255.8">6</text>
<text x="104.3" y="252.2">7</text>
<text x="40.8" y="262.8">4</text>
<text x="40.8" y="259.3">5</text>
<text x="104.3" y="262.8">4</text>
<text x="104.3" y="259.3">5</text>
<text x="40.8" y="269.9">2</text>
<text x="40.8" y="266.3">3</text>
<text x="104.3" y="269.9">2</text>
<text x="104.3" y="266.3">3</text>
<text x="40.8" y="273.4">1</text>
<text x="104.3" y="273.4">1</text>
</g>
<g font-size="2.1" fill="#a54b4b">
<text x="248" y="165.3" transform="rotate(-90 248 165.3)">VDD</text>
<text x="286.8" y="165.3" transform="rotate(-90 286.8 165.3)">VDD</text>
<text x="325.6" y="165.3" transform="rotate(-90 325.6 165.3)">VDD</text>
<text x="364.4" y="165.3" transform="rotate(-90 364.4 165.3)">VDD</text>
<text x="232.7" y="175.9">DI</text>
<text x="240.9" y="175" transform="rotate(-90 240.9 175)">GND</text>
<text x="243.8" y="175.9">DO</text>
<text x="271.5" y="175.9">DI</text>
<text x="279.7" y="175" transform="rotate(-90 279.7 175)">GND</text>
<text x="282.6" y="175.9">DO</text>
<text x="310.3" y="175.9">DI</text>
<text x="318.5" y="175" transform="rotate(-90 318.5 175)">GND</text>
<text x="321.4" y="175.9">DO</text>
<text x="349.1" y="175.9">DI</text>
<text x="357.3" y="175" transform="rotate(-90 357.3 175)">GND</text>
<text x="360.2" y="175.9">DO</text>
<text x="248" y="225.3" transform="rotate(-90 248 225.3)">VDD</text>
<text x="286.8" y="225.3" transform="rotate(-90 286.8 225.3)">VDD</text>
<text x="325.6" y="225.3" transform="rotate(-90 325.6 225.3)">VDD</text>
<text x="364.4" y="225.3" transform="rotate(-90 364.4 225.3)">VDD</text>
<text x="232.7" y="235.9">DI</text>
<text x="240.9" y="235" transform="rotate(-90 240.9 235)">GND</text>
<text x="243.8" y="235.9">DO</text>
<text x="271.5" y="235.9">DI</text>
<text x="279.7" y="235" transform="rotate(-90 279.7 235)">GND</text>
<text x="282.6" y="235.9">DO</text>
<text x="310.3" y="235.9">DI</text>
<text x="318.5" y="235" transform="rotate(-90 318.5 235)">GND</text>
<text x="321.4" y="235.9">DO</text>
<text x="349.1" y="235.9">DI</text>
<text x="357.3" y="235" transform="rotate(-90 357.3 235)">GND</text>
<text x="360.2" y="235.9">DO</text>
</g>
<g font-size="1.8" fill="#a54b4b">
<text x="234.2" y="159.7">WS2812B</text>
<text x="273" y="159.7">WS2812B</text>
<text x="311.9" y="159.7">WS2812B</text>
<text x="350.7" y="159.7">WS2812B</text>
<text x="234.2" y="219.7">WS2812B</text>
<text x="273" y="219.7">WS2812B</text>
<text x="311.9" y="219.7">WS2812B</text>
<text x="350.7" y="219.7">WS2812B</text>
</g>
</svg>
